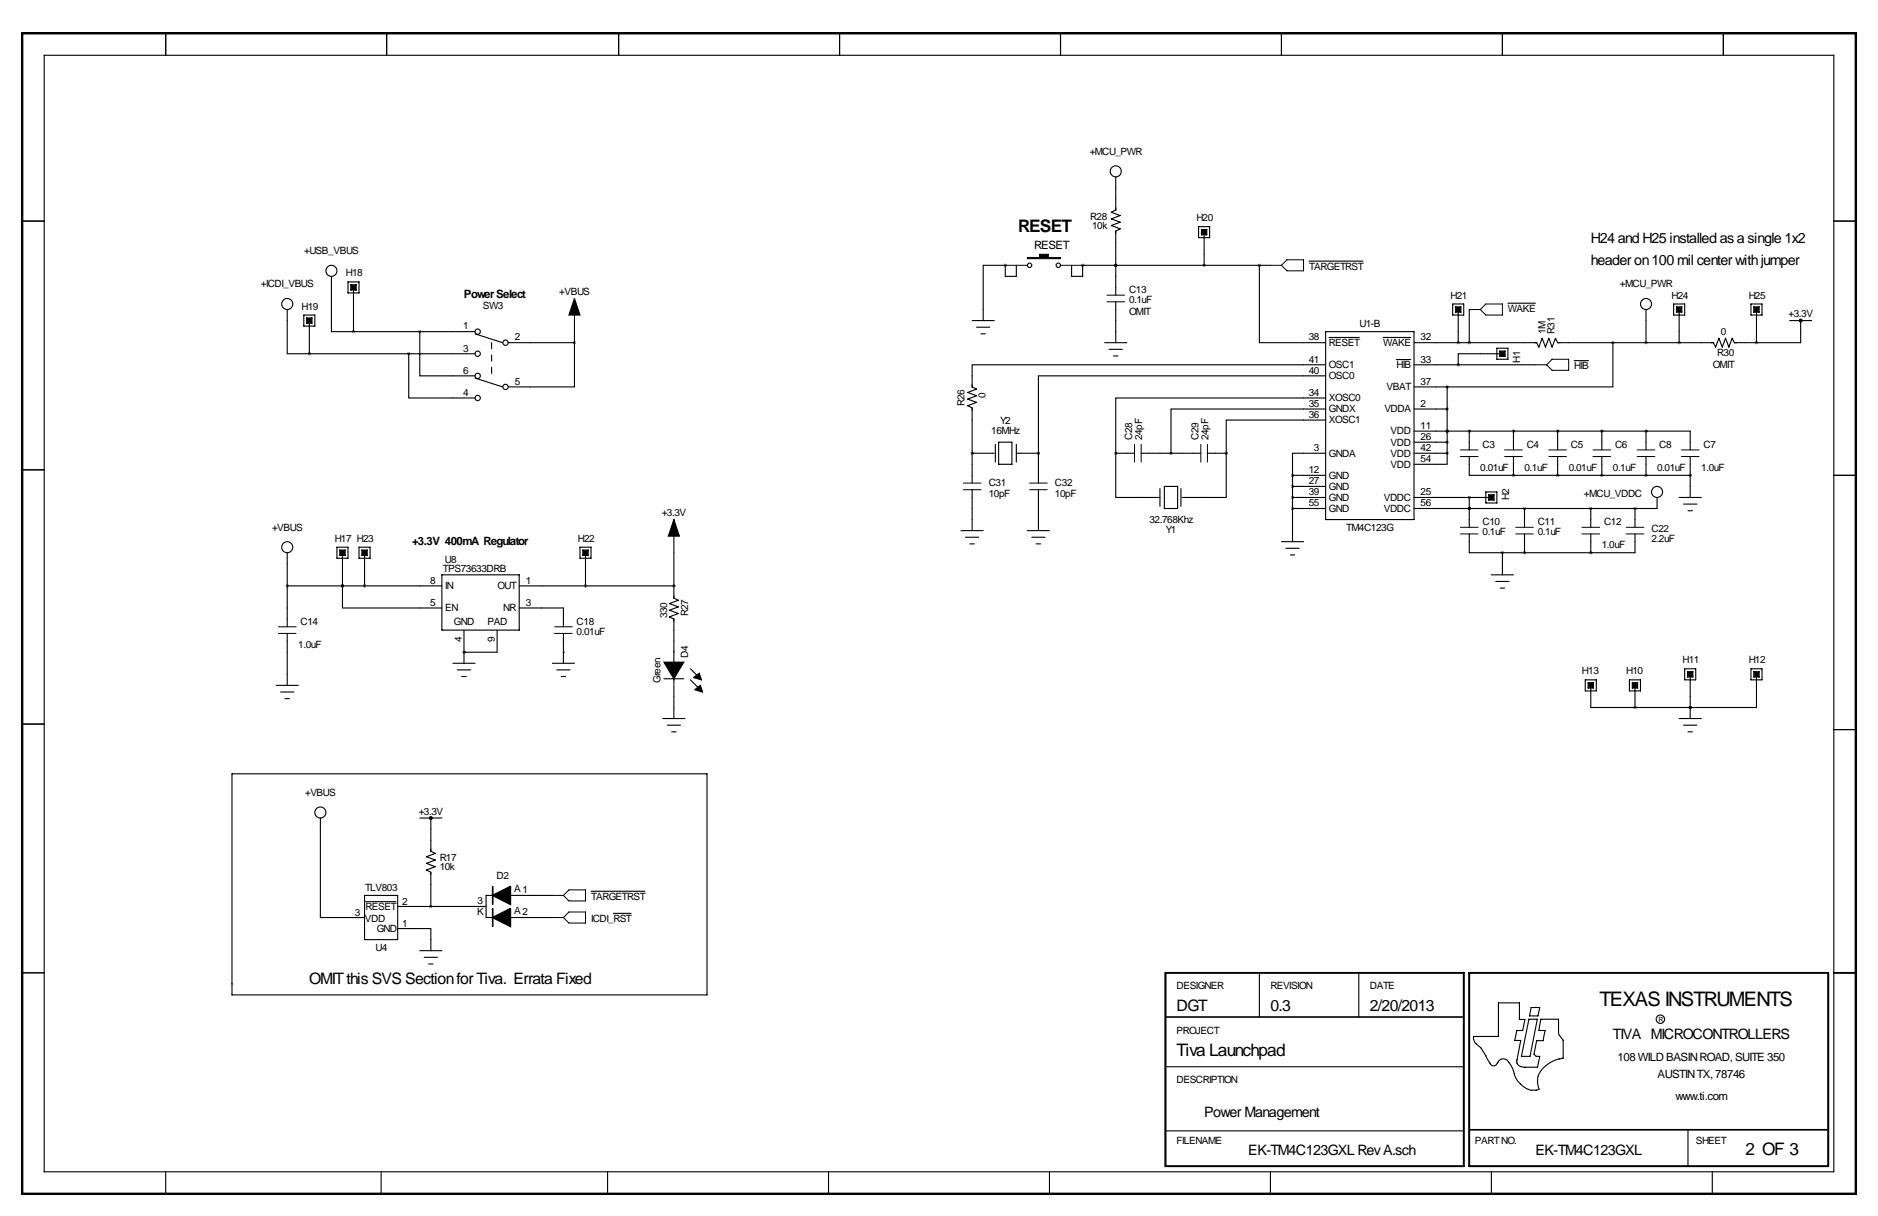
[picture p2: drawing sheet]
<svg xmlns="http://www.w3.org/2000/svg" width="432mm" height="279mm" viewBox="0 0 432 279" stroke-linecap="round" stroke-linejoin="round" font-family="sans-serif">
<g fill="none" stroke="#000" stroke-width=".25">
<path d="M10.2 12.7h411.4v256.5h-411.4zM38.1 7.6v5.1M88.9 7.6v5.1M142.2 7.6v5.1M193 7.6v5.1M243.8 7.6v5.1M294.6 7.6v5.1M345.4 7.6v5.1M396.2 7.6v5.1M5.1 50.8h5.1M256.5 40.6v7.7l-1 .5 2.1 .7-2.1 .8 2.1 .8-2.1 .7 2.1 .8-1.1 .5v14.7M275.6 52.1h2.5v2.5h-2.5z"/>
<path d="M276.3 53.9h1.2M276.3 52.7h1.2M276.3 52.7v1.2M276.3 52.7l1.2 1.2M276.9 53.3v7.7M277.5 52.7v1.2M277.5 52.7l-1.2 1.2M421.6 50.8h5.1M66 71.1v10.2h5.1M69.8 72.4h2.6v2.5h-2.6zM70.5 74.3h1.2M70.5 73.1h1.2"/>
<path d="M70.5 73.1v1.2M70.5 73.1l1.2 1.2M71.1 73.7v7.6M71.7 73.1v1.2M71.7 73.1l-1.2 1.2M76.2 63.5v12.7h5.1M80 64.8h2.5v2.5h-2.5zM80.7 66.6h1.2M80.7 65.4h1.2M80.7 65.4v1.2M80.7 65.4l1.2 1.2M81.3 66v10.2"/>
<path d="M81.3 76.2h27.9M81.9 65.4v1.2M81.9 65.4l-1.2 1.2M96.5 76.2v10.2h12.7M109.2 76.7l6.4 2M116.8 78.7h15.3M132.1 78.7v10.2h-15.3M132.1 68.6v10.1M223.5 73.7h5.1M224.5 75.2h3.1M225.6 76.7h1M231.1 61h-5v12.7"/>
<path d="M231.1 61h.1M231.1 61v2.5h2.6v-2.5M246.4 61v2.5h2.5v-2.5M248.9 61h.1M248.9 61h43.2M254 78.7h5.1M256.5 61h.1M256.5 69.3v9.4M289.6 61v17.7h15.2M301 60h12.4M304.8 76.2h20.3v43.2h-20.3zM305.6 77.5h6.9"/>
<path d="M318 77.5h6.4M325.1 78.7h28.2l.5 1.1 .8-2.1 .7 2.1 .8-2.1 .8 2.1 .7-2.1 .5 1h35.9l.5 1.1 .7-2.1 .8 2.1 .7-2.1 .8 2.1 .8-2.1 .5 1h5.1M334 69.8h2.5v2.6h-2.5zM334.7 71.7h1.2M334.7 70.5h1.2M334.7 70.5v1.2M334.7 70.5l1.2 1.2M335.3 71.1v7.6M335.9 70.5v1.2M335.9 70.5l-1.2 1.2M337.8 71.1v7.6M346.7 69.7h6.3"/>
<path d="M370.8 78.7v10.2h-38.1M378.5 71.1v7.6M384.8 69.8h2.5v2.6h-2.5zM385.5 71.7h1.2M385.5 70.5h1.2M385.5 70.5v1.2M385.5 70.5l1.2 1.2M386.1 71.1v7.6M386.7 70.5l-1.2 1.2M386.7 70.5v1.2M402.6 69.8h2.5v2.6h-2.5zM403.3 71.7h1.2"/>
<path d="M403.3 70.5h1.2M403.3 70.5v1.2M403.3 70.5l1.2 1.2M403.9 71.1v7.6M404.5 70.5v1.2M404.5 70.5l-1.2 1.2M411.5 73.7h5.1M414 73.7v5h-10.1M71.1 81.3h38.1M94 81.3v10.1h15.2M109.2 86.9l6.4 2M255 80.3h3.1"/>
<path d="M256 81.8h1M304.8 96.5h-22.9v7.6M304.8 94h-35.6v10.1M304.8 91.4h-48.3v12.7M304.8 86.4h-66v17.7M304.8 83.8h-81.3v5.1l1 .5-2 .8 2 .7-2 .8 2 .8-2 .7 1 .5v17.3M321.1 82.6h3.3M325.1 94h7.6M325.1 99.1h63.5v4.3M325.1 83.8h28M325.1 88.9h7.6M332.7 99.1h.1"/>
<path d="M332.7 88.9v15.2M337.8 99.1h.1M337.8 99.1v4.3M344.2 80h2.5v2.5h-2.5zM344.8 80.7v1.2M344.8 81.9h1.2M344.8 80.7h1.2M344.8 80.7l1.2 1.2M345.4 81.3h-10.1v2.5M346 80.7v1.2M346 80.7l-1.2 1.2M348 99.1h.1"/>
<path d="M348 99.1v4.3M358.1 99.1h.1M358.1 99.1v4.3M361.9 82.9h3.3M368.3 99.1h.1M368.3 99.1v4.3M378.5 99.1h.1M378.5 99.1v4.3M5.1 107.9h5.1M154.9 119.4v18l1.1 .5-2.1 .8 2.1 .7-2.1 .8 2.1 .8-2.1 .7 1 .5v15M223.5 104.1h.1M223.5 112.5v9.4"/>
<path d="M223.5 104.1h5.1M228.9 102.1v4.1M229.6 101.6h3.1v5.1h-3.1zM233.7 102.1v4.1M233.7 104.1h5.1M238.8 104.1h.1M238.8 104.1v6.9M238.8 112.5v9.4M256.5 104.1h.1M256.5 104.1v10.2h10.2M256.5 104.1h4.4M262.4 104.1h13.7"/>
<path d="M266.7 112.3v4M267.7 111.8h3.1v5h-3.1zM271.5 112.3v4M277.6 104.1h4.3M281.9 104.1h.1M281.9 104.1v10.2h-10.1M297.2 111.8h7.6M297.2 109.2h7.6M297.2 114.3h7.6M297.2 116.8h7.6M297.2 109.2v15.3M304.8 104.1h-7.6v5.1"/>
<path d="M325.1 101.6h7.6M325.1 104.1h7.6M325.1 114.3h17.8M332.7 104.1v2.6h-7.6M337.8 116.8h.1M337.8 104.9v4.3h10.2M337.8 114.3h.1M337.8 114.3v6.9M341.6 113h2.6v2.6h-2.6zM342.3 113.7v1.2M342.3 113.7h1.2M342.3 114.9h1.2"/>
<path d="M342.3 113.7l1.2 1.2M343.5 113.7v1.2M343.5 113.7l-1.2 1.2M348 109.2h.1M348 109.2h40.6M348 104.9v4.3M350.5 116.8h.1M350.5 116.8v4.4M358.1 109.2h.1M358.1 104.9v4.3M365.8 116.8h.1M365.8 116.8v4.4"/>
<path d="M368.3 109.2h.1M368.3 104.9v4.3M375.9 116.8h.1M375.9 116.8v4.4M378.5 109.2h.1M378.5 104.9v4.3M381 114.3v2.5h-55.9M386.1 114.3h5.1M387.1 115.8h3M388.1 117.3h1M388.6 109.2h.1M388.6 104.9v9.4"/>
<path d="M421.6 109.2h5.1M66 134.6h35.6M66 127v17M77.5 125.7h2.5v2.6h-2.5zM78.1 127.6h1.2M78.1 126.4h1.2M78.1 126.4v1.2M78.1 126.4l1.2 1.2M78.7 134.6h.1M78.7 134.6v5.1h22.9M78.7 127v7.6M79.3 126.4v1.2"/>
<path d="M79.3 126.4l-1.2 1.2M82.5 125.7h2.6v2.6h-2.6zM83.2 127.6h1.2M83.2 126.4h1.2M83.2 126.4v1.2M83.2 126.4l1.2 1.2M83.8 127v7.6M84.4 126.4v1.2M84.4 126.4l-1.2 1.2M101.6 132.1h17.8v12.7h-17.8zM119.4 134.6h35.5M119.4 139.7h10.1v4.3"/>
<path d="M133.3 125.7h2.6v2.6h-2.6zM134 127.6h1.2M134 126.4h1.2M134 126.4v1.2M134 126.4l1.2 1.2M134.6 127v7.6M135.2 126.4v1.2M135.2 126.4l-1.2 1.2M154.9 134.6h.1M221 121.9h5.1M222 123.4h3M223 125h1"/>
<path d="M236.2 121.9h5.1M237.2 123.4h3.1M238.3 125h1M294.6 124.5h5.1M295.7 126h3M296.7 127.5h1M337.8 122.7v4.3h38.1v-4.3M342.9 132.1h5.1M343.9 133.6h3.1M344.9 135.1h1M345.4 127v5.1M350.5 127h.1"/>
<path d="M350.5 122.7v4.3M365.8 127h.1M365.8 122.7v4.3M63.5 157.5h5.1M64.5 159h3.1M66 145.5v12M104.1 152.4h5.1M105.2 153.9h3M106.2 155.4h1M106.7 149.9h.1M106.7 144.8v7.6M114.3 144.8v5.1h-7.6"/>
<path d="M127 152.4h5.1M128 153.9h3.1M129 155.4h1M129.5 149.9h.1M129.5 145.5v6.9M152.7 156h4.5M154.9 157.5v7.6M158.7 153.7l2.6 2.5M158.7 156.2l2.6 2.6M364.5 156.2h2.5v2.6h-2.5zM365.2 158.1h1.2M365.2 156.9h1.2"/>
<path d="M365.2 156.9v1.2M365.2 156.9l1.2 1.2M365.8 157.5v5.1h22.8M366.4 156.9v1.2M366.4 156.9l-1.2 1.2M374.6 156.2h2.6v2.6h-2.6zM375.3 158.1h1.2M375.3 156.9v1.2M375.3 156.9h1.2M375.3 156.9l1.2 1.2M375.9 157.5v5.1M376.5 156.9v1.2"/>
<path d="M376.5 156.9l-1.2 1.2M387.3 153.7h2.6v2.5h-2.6zM388 155.5h1.2M388 154.3h1.2M388 154.3v1.2M388 154.3l1.2 1.2M388.6 154.9v10.2M389.2 154.3v1.2M389.2 154.3l-1.2 1.2M402.6 153.7h2.5v2.5h-2.5zM403.3 155.5h1.2M403.3 154.3h1.2"/>
<path d="M403.3 154.3v1.2M403.3 154.3l1.2 1.2M403.9 154.9v7.7h-15.3M404.5 154.3v1.2M404.5 154.3l-1.2 1.2M5.1 166.4h5.1M53.3 177.8h109.3v50.8h-109.3zM65.5 160.5h1M152.4 165.1h5.1M153.4 166.6h3.1M154.4 168.1h1M375.9 162.6h.1"/>
<path d="M386.1 165.1h5.1M387.1 166.6h3M388.1 168.1h1M388.6 162.6h.1M421.6 167.6h5.1M73.7 188v22.8h10.1M96.5 188h5.1M99.1 188v7.6l1 .5-2.1 .7 2.1 .8-2.1 .8 2.1 .7-2.1 .8 1.1 .5v7.9M83.8 205.7h7.6v10.2h-7.6zM84.1 207.2h6.9M91.4 213.4h7.7v5M91.4 208.3h20.4"/>
<path d="M96.5 218.4h5.1M97.5 220h3.1M113.3 205.7h-1.5v5.1h1.5M117.3 205.7h9.7M117.3 210.8h9.7M135.9 204.8h12.4M141 209.9h4.1M5.1 223.5h5.1M98.6 221.5h1M268 233.7h68.5M289.6 223.5v10.2M312.4 223.5v10.2"/>
<path d="M338.8 238.5v-.3h5.7v-7.8h4.9v3.8h1.2l-.5 2.6h-1.4l-.4 2.3h1.4l-1 4.7 .2 .7 .7 .5M338.8 238.5v.4a3.3 3.3 0 0 0 1.8 1.9l1 1.8M351.5 234.2h2l-1.7 8.5h-2zM352 231.5h2l-.4 1.9h-1.9zM358.3 237.1v-2.9h-4l-.5 2.6h1.4l-.4 2.3h-1.5l-.6 3.1 .5 .5h.8l-.5 2.5-3.8-.1M358.3 237.1l.2 .8M358.5 237.9l.9 1.1v4.1l-.9 .2M268 245.1h68.5M268 259.8h68.5M341.7 242.6l.9 1.6M346.9 244.1a1.48 1.48 0 0 0-1.5-.8 1.48 1.48 0 0 0-1.3 1.2 .86 .86 0 0 1-.8 .4 .86 .86 0 0 1-.7-.6M347 244.2a8.7 8.7 0 0 1 1.5 3.4l1.1 1.4"/>
<path d="M349.6 249.1l1.1 .9 1.4 .5M353.6 247.3l-.1 1.5 .4 1.4M353.9 250.3l-.7 .2h-1.1M355.5 244.8l-1.1 1.1-.8 1.3M358.5 243.3l-1.6 .6-1.3 .9M388.1 259.6v8.4M38.1 269.2v5.1M87.6 269.2v5.1M139.7 269.2v5.1M190.5 269.2v5.1M241.3 269.2v5.1M292.1 269.2v5.1"/>
<path d="M342.9 269.2v5.1M393.7 269.2v5.1"/>
<circle cx="256.5" cy="39.4" r="1.27"/>
<circle cx="66" cy="69.8" r="1.27"/>
<circle cx="76.2" cy="62.2" r="1.27"/>
<circle cx="109.8" cy="76.2" r=".61"/>
<circle cx="116.2" cy="78.7" r=".61"/>
<circle cx="236.7" cy="61" r=".51"/>
<circle cx="243.3" cy="61" r=".51"/>
<circle cx="378.5" cy="69.8" r="1.27"/>
<circle cx="109.8" cy="81.3" r=".61"/>
<circle cx="109.8" cy="91.4" r=".61"/>
<circle cx="109.8" cy="86.4" r=".61"/>
<circle cx="116.2" cy="88.9" r=".61"/>
<circle cx="381" cy="113" r="1.27"/>
<circle cx="66" cy="125.7" r="1.27"/>
<circle cx="73.7" cy="186.7" r="1.27"/>
<circle cx="381.8" cy="234.2" r=".97"/>
</g>
<g fill="none" stroke="#000" stroke-width=".51">
<path d="M5.1 7.6h421.6v266.7h-421.6z"/>
<circle cx="414" cy="73.7" r=".2"/>
<circle cx="99.1" cy="188" r=".2"/>
</g>
<path d="M113.3 203.7v4.1M113.3 208.8v4.1M268 223.5h68.5v44.5h-68.5zM337.8 223.5h82.6v44.5h-82.6zM421.6 223.5h5.1M337.8 259.6h82.6" fill="none" stroke="#000" stroke-width=".38"/>
<g fill="none" stroke="#000" stroke-width=".23">
<path d="M295.9 59.7h3.8v2.5h-3.8l-1.3-1.2zM231.1 61h5.1M243.8 61h5.1M254.5 67.8h4.1M254.5 69.3h4.1M292.1 61h2.5M337.8 71.1h2.6M340.4 71.1l1.2-1.3h3.8v2.6h-3.8zM353.1 83.8h2.5M356.9 82.5h3.8v2.6h-3.8l-1.3-1.3zM221.5 111h4.1M221.5 112.5h4.1"/>
<path d="M236.7 111h4.1M236.7 112.5h4.1M260.9 102.1v4.1M262.4 102.1v4.1M276.1 102.1v4.1M277.6 102.1v4.1M335.8 103.4h4.1M335.8 104.9h4.1M345.9 103.4h4.1M345.9 104.9h4.1M356.1 103.4h4.1M356.1 104.9h4.1"/>
<path d="M366.3 103.4h4M366.3 104.9h4M376.4 103.4h4.1M376.4 104.9h4.1M386.6 103.4h4.1M386.6 104.9h4.1M335.8 121.2h4.1M335.8 122.7h4.1M348.5 121.2h4.1M348.5 122.7h4.1M363.7 121.2h4.1M363.7 122.7h4.1"/>
<path d="M373.9 121.2h4.1M373.9 122.7h4.1M64 144h4.1M64 145.5h4.1M127.5 144h4.1M127.5 145.5h4.1M127 205.7h2.5M127 210.8h2.5M130.8 204.5h3.8v2.5h-3.8l-1.3-1.3zM130.8 209.5h3.8v2.6h-3.8l-1.3-1.3z"/>
</g>
<path d="M132.1 68.6l1.2 3.8h-2.5zM154.9 119.4l1.3 3.8h-2.5zM152.7 152.1h2.2v3.9zM154.9 152.1h2.3l-2.3 3.9zM159.5 155.7l1.3-1 .5 1.5zM159.8 158.5l1.2-1 .5 1.5z" fill="#000" stroke="#000" stroke-width=".25"/>
<g fill="none" stroke="#000" stroke-width=".61">
<circle cx="276.9" cy="53.3" r=".3"/>
<circle cx="71.1" cy="73.7" r=".3"/>
<circle cx="81.3" cy="66" r=".3"/>
<circle cx="335.3" cy="71.1" r=".3"/>
<circle cx="386.1" cy="71.1" r=".3"/>
<circle cx="403.9" cy="71.1" r=".3"/>
<circle cx="345.4" cy="81.3" r=".3"/>
<circle cx="342.9" cy="114.3" r=".3"/>
<circle cx="78.7" cy="127" r=".3"/>
<circle cx="83.8" cy="127" r=".3"/>
<circle cx="134.6" cy="127" r=".3"/>
<circle cx="365.8" cy="157.5" r=".3"/>
<circle cx="375.9" cy="157.5" r=".3"/>
<circle cx="388.6" cy="154.9" r=".3"/>
<circle cx="403.9" cy="154.9" r=".3"/>
</g>
<path d="M236.2 59.2h2.8v-.8h2v.8h2.8v.2h-7.6z" fill="#000" stroke="#000" stroke-width=".23"/>
<path d="M113 78.7v7.7" fill="none" stroke="#000" stroke-width=".25" stroke-dasharray="1.4 1.4"/>
<path d="M113.3 205.7l4-2v4.1zM113.3 210.8l4-2v4.1z" fill="#000" stroke="#000" stroke-width=".38"/>
<path d="M154.9 134.6a.05 .05 0 0 0 .1 0 .05 .05 0 0 0-.1 0zM78.7 134.6a.05 .05 0 0 0 .1 0 .05 .05 0 0 0-.1 0zM66 134.6a.05 .05 0 0 0 .1 0 .05 .05 0 0 0-.1 0zM332.7 99.1a.05 .05 0 0 0 .1 0 .05 .05 0 0 0-.1 0zM332.7 101.6a.05 .05 0 0 0 .1 0 .05 .05 0 0 0-.1 0zM332.7 104.1a.05 .05 0 0 0 .1 0 .05 .05 0 0 0-.1 0zM332.7 99.1a.05 .05 0 0 0 .1 0 .05 .05 0 0 0-.1 0zM345.4 127a.05 .05 0 0 0 .1 0 .05 .05 0 0 0-.1 0zM358.1 99.1a.05 .05 0 0 0 .1 0 .05 .05 0 0 0-.1 0zM358.1 109.2a.05 .05 0 0 0 .1 0 .05 .05 0 0 0-.1 0zM378.4 109.2a.05 .05 0 0 0 .1 0 .05 .05 0 0 0-.1 0zM370.8 78.7a.05 .05 0 0 0 .1 0 .05 .05 0 0 0-.1 0zM269.2 104.1a.05 .05 0 0 0 .1 0 .05 .05 0 0 0-.1 0zM238.7 104.1a.05 .05 0 0 0 .1 0 .05 .05 0 0 0-.1 0zM256.5 61a.05 .05 0 0 0 .1 0 .05 .05 0 0 0-.1 0zM231.1 61a.05 .05 0 0 0 .1 0 .05 .05 0 0 0-.1 0zM289.5 61a.05 .05 0 0 0 .1 0 .05 .05 0 0 0-.1 0zM256.5 61a.05 .05 0 0 0 .1 0 .05 .05 0 0 0-.1 0zM78.7 134.6a.05 .05 0 0 0 .1 0 .05 .05 0 0 0-.1 0zM276.8 61a.05 .05 0 0 0 .1 0 .05 .05 0 0 0-.1 0zM281.9 104.1a.05 .05 0 0 0 .1 0 .05 .05 0 0 0-.1 0zM256.5 104.1a.05 .05 0 0 0 .1 0 .05 .05 0 0 0-.1 0zM332.7 94a.05 .05 0 0 0 .1 0 .05 .05 0 0 0-.1 0zM332.7 88.9a.05 .05 0 0 0 .1 0 .05 .05 0 0 0-.1 0zM378.4 78.7a.05 .05 0 0 0 .1 0 .05 .05 0 0 0-.1 0zM403.8 78.7a.05 .05 0 0 0 .1 0 .05 .05 0 0 0-.1 0zM99 208.3a.05 .05 0 0 0 .1 0 .05 .05 0 0 0-.1 0zM365.7 127a.05 .05 0 0 0 .1 0 .05 .05 0 0 0-.1 0zM365.7 116.8a.05 .05 0 0 0 .1 0 .05 .05 0 0 0-.1 0zM378.4 99.1a.05 .05 0 0 0 .1 0 .05 .05 0 0 0-.1 0z" fill="#000" stroke="#000" stroke-width=".63"/>
<text font-size="4.6" x="367.8" y="231.1">TEXAS INSTRUMENTS</text>
<g font-size="4">
<text x="234.1" y="53.3">RESET</text>
<text x="270.5" y="242.6">Tiva Launchpad</text>
<text x="401.3" y="265.4">2 OF 3</text>
</g>
<g font-size="3.6">
<text x="71.1" y="226.1">OMIT this SVS Section for Tiva. Errata Fixed</text>
<text x="270.5" y="232.4">DGT</text>
<text x="292.1" y="232.4">0.3</text>
<text x="315" y="232.4">2/20/2013</text>
</g>
<g font-size="3.3">
<text x="365.8" y="55.9">H24 and H25 installed as a single 1x2</text>
<text x="365.8" y="61">header on 100 mil center with jumper</text>
<text x="370.9" y="238.8">TIVA MICROCONTROLLERS</text>
<text x="276.9" y="256.5">Power Management</text>
<text x="287" y="265.4">EK-TM4C123GXL Rev A.sch</text>
<text x="353.1" y="265.4">EK-TM4C123GXL</text>
</g>
<g font-size="2.6">
<text x="237.7" y="57.2">RESET</text>
<text x="106.7" y="68.6">Power Select</text>
<text x="94.7" y="125.2">+3.3V 400mA Regulator</text>
<text x="371.9" y="243.8">108 WILD BASIN ROAD, SUITE 350</text>
<text x="381.1" y="247.6">AUSTIN TX, 78746</text>
<text x="385.2" y="252.7">www.ti.com</text>
</g>
<g font-size="2.3">
<text x="250.5" y="35.6">+MCU_PWR</text>
<text x="250.7" y="50.5">R28</text>
<text x="251.1" y="52.6">10k</text>
<text x="275.1" y="50.8">H20</text>
<text x="69.9" y="58.4">+USB_VBUS</text>
<text x="79.5" y="63.5">H18</text>
<text x="301" y="62">TARGETRST</text>
<text x="60" y="66">+ICDI_VBUS</text>
<text x="69.3" y="71.1">H19</text>
<text x="111" y="71">SW3</text>
<text x="128.6" y="67.8">+VBUS</text>
<text x="259.6" y="67.3">C13</text>
<text x="259.6" y="69.6">0.1uF</text>
<text x="333.5" y="68.6">H21</text>
<text x="346.7" y="71.6">WAKE</text>
<text x="372.5" y="66">+MCU_PWR</text>
<text x="384.3" y="68.6">H24</text>
<text x="402.1" y="68.6">H25</text>
<text x="106.5" y="75.7">1</text>
<text x="259.6" y="72.4">OMIT</text>
<text x="312.6" y="75.2">U1-B</text>
<text x="355.3" y="76.7" transform="rotate(-90 355.3 76.7)">1M</text>
<text x="357.4" y="76.7" transform="rotate(-90 357.4 76.7)">R31</text>
<text x="395.6" y="77">0</text>
<text x="411.3" y="72.9">+3.3V</text>
<text x="106.5" y="80.8">3</text>
<text x="118.4" y="78.2">2</text>
<text x="300.9" y="78.2">38</text>
<text x="300.9" y="83.3">41</text>
<text x="305.6" y="79.5">RESET</text>
<text x="318" y="79.5">WAKE</text>
<text x="326.6" y="78.2">32</text>
<text x="326.6" y="83.3">33</text>
<text x="349.5" y="83.3" transform="rotate(-90 349.5 83.3)">H1</text>
<text x="394.8" y="81.8">R30</text>
<text x="106.5" y="85.9">6</text>
<text x="118.4" y="88.4">5</text>
<text x="300.9" y="85.9">40</text>
<text x="305.6" y="87.1">OSC0</text>
<text x="305.6" y="84.6">OSC1</text>
<text x="318.8" y="89.7">VBAT</text>
<text x="321.1" y="84.6">HIB</text>
<text x="326.6" y="88.4">37</text>
<text x="361.9" y="84.8">HIB</text>
<text x="393.8" y="84.6">OMIT</text>
<text x="106.5" y="90.9">4</text>
<text x="221.7" y="93.4" transform="rotate(-90 221.7 93.4)">R26</text>
<text x="226.6" y="91.5" transform="rotate(-90 226.6 91.5)">0</text>
<text x="300.9" y="90.9">34</text>
<text x="300.9" y="93.5">35</text>
<text x="305.6" y="92.2">XOSC0</text>
<text x="305.6" y="94.7">GNDX</text>
<text x="318.3" y="94.7">VDDA</text>
<text x="326.6" y="93.5">2</text>
<text x="227.9" y="99.8">16MHz</text>
<text x="230" y="97.5">Y2</text>
<text x="260.3" y="101.1" transform="rotate(-90 260.3 101.1)">C28</text>
<text x="262.6" y="101.1" transform="rotate(-90 262.6 101.1)">24pF</text>
<text x="275.6" y="101.1" transform="rotate(-90 275.6 101.1)">C29</text>
<text x="277.9" y="101.1" transform="rotate(-90 277.9 101.1)">24pF</text>
<text x="300.9" y="96">36</text>
<text x="305.6" y="97.3">XOSC1</text>
<text x="319.7" y="99.8">VDD</text>
<text x="326.6" y="98.6">11</text>
<text x="326.6" y="101.1">26</text>
<text x="302.1" y="103.6">3</text>
<text x="305.6" y="104.9">GNDA</text>
<text x="319.7" y="102.4">VDD</text>
<text x="319.7" y="104.9">VDD</text>
<text x="319.7" y="107.4">VDD</text>
<text x="326.6" y="103.6">42</text>
<text x="326.6" y="106.2">54</text>
<text x="340.9" y="102.9">C3</text>
<text x="351" y="102.9">C4</text>
<text x="361.2" y="102.9">C5</text>
<text x="371.3" y="102.9">C6</text>
<text x="381.5" y="102.9">C8</text>
<text x="391.7" y="102.9">C7</text>
<text x="227.3" y="111.8">C31</text>
<text x="242.6" y="111.8">C32</text>
<text x="300.9" y="108.7">12</text>
<text x="300.9" y="111.3">27</text>
<text x="300.9" y="113.8">39</text>
<text x="305.6" y="110">GND</text>
<text x="305.6" y="112.5">GND</text>
<text x="326.6" y="113.8">25</text>
<text x="340.4" y="108.2">0.01uF</text>
<text x="350.5" y="108.2">0.1uF</text>
<text x="360.7" y="108.2">0.01uF</text>
<text x="370.8" y="108.2">0.1uF</text>
<text x="381" y="108.2">0.01uF</text>
<text x="391.2" y="108.2">1.0uF</text>
<text x="152.2" y="118.6">+3.3V</text>
<text x="227.3" y="114.3">10pF</text>
<text x="242.6" y="114.3">10pF</text>
<text x="300.9" y="116.3">55</text>
<text x="305.6" y="115.1">GND</text>
<text x="305.6" y="117.6">GND</text>
<text x="318.2" y="115.1">VDDC</text>
<text x="318.2" y="117.6">VDDC</text>
<text x="326.6" y="116.3">56</text>
<text x="347" y="114.9" transform="rotate(-90 347 114.9)">H2</text>
<text x="364.2" y="114.3">+MCU_VDDC</text>
<text x="62.5" y="121.9">+VBUS</text>
<text x="77" y="124.5">H17 H23</text>
<text x="132.8" y="124.5">H22</text>
<text x="264.3" y="120.1">32.768Khz</text>
<text x="268.1" y="122.4">Y1</text>
<text x="309.6" y="121.9">TM4C123G</text>
<text x="340.9" y="120.7">C10</text>
<text x="340.9" y="122.9">0.1uF</text>
<text x="353.6" y="120.7">C11</text>
<text x="353.6" y="122.9">0.1uF</text>
<text x="368.3" y="126">1.0uF</text>
<text x="368.8" y="120.7">C12</text>
<text x="379.7" y="122.2">C22</text>
<text x="379.7" y="124.5">2.2uF</text>
<text x="101.9" y="131.3">TPS73633DRB</text>
<text x="102.3" y="129.3">U8</text>
<text x="98.9" y="134.1">8</text>
<text x="102.4" y="135.4">IN</text>
<text x="114.4" y="135.4">OUT</text>
<text x="120.9" y="134.1">1</text>
<text x="69.1" y="143.5">C14</text>
<text x="98.9" y="139.2">5</text>
<text x="102.4" y="140.5">EN</text>
<text x="104.4" y="143.5">GND</text>
<text x="112.1" y="143.5">PAD</text>
<text x="115.7" y="140.5">NR</text>
<text x="120.9" y="139.2">3</text>
<text x="132.6" y="143.5">C18</text>
<text x="153.4" y="142" transform="rotate(-90 153.4 142)">330</text>
<text x="158.3" y="141.6" transform="rotate(-90 158.3 141.6)">R27</text>
<text x="68.6" y="148.9">1.0uF</text>
<text x="106.2" y="147.5" transform="rotate(-90 106.2 147.5)">4</text>
<text x="113.8" y="147.5" transform="rotate(-90 113.8 147.5)">9</text>
<text x="132.6" y="145.8">0.01uF</text>
<text x="158.3" y="151.2" transform="rotate(-90 158.3 151.2)">D4</text>
<text x="363.7" y="154.9">H13</text>
<text x="373.9" y="154.9">H10</text>
<text x="386.8" y="152.4">H11</text>
<text x="402.1" y="152.4">H12</text>
<text x="151.9" y="157" transform="rotate(-90 151.9 157)">Green</text>
<text x="70.2" y="182.9">+VBUS</text>
<text x="96.3" y="187.2">+3.3V</text>
<text x="101.1" y="197.9">R17</text>
<text x="101.1" y="199.9">10k</text>
<text x="114.2" y="201.9">D2</text>
<text x="83.9" y="204.7">TLV803</text>
<text x="84.1" y="209.1">RESET</text>
<text x="92.5" y="208">2</text>
<text x="109.8" y="207.8">3</text>
<text x="118.2" y="205">A 1</text>
<text x="135.9" y="206.8">TARGETRST</text>
<text x="81.6" y="210.6">3</text>
<text x="83.9" y="211.8">VDD</text>
<text x="86.6" y="214.2">GND</text>
<text x="92.5" y="213.1">1</text>
<text x="109.7" y="210.3">K</text>
<text x="118.2" y="210.1">A 2</text>
<text x="135.9" y="211.8">ICDI_RST</text>
<text x="86.3" y="218.4">U4</text>
<text x="270.5" y="227.3">DESIGNER</text>
<text x="292.1" y="227.3">REVISION</text>
<text x="315" y="227.3">DATE</text>
<text x="270.5" y="237.5">PROJECT</text>
<text x="270.5" y="248.9">DESCRIPTION</text>
<text x="270.5" y="262.9">FILENAME</text>
<text x="339.1" y="262.9">PART NO.</text>
<text x="389.9" y="262.9">SHEET</text>
</g>
<text font-size="1.6" x="381.3" y="234.7">R</text>
</svg>
